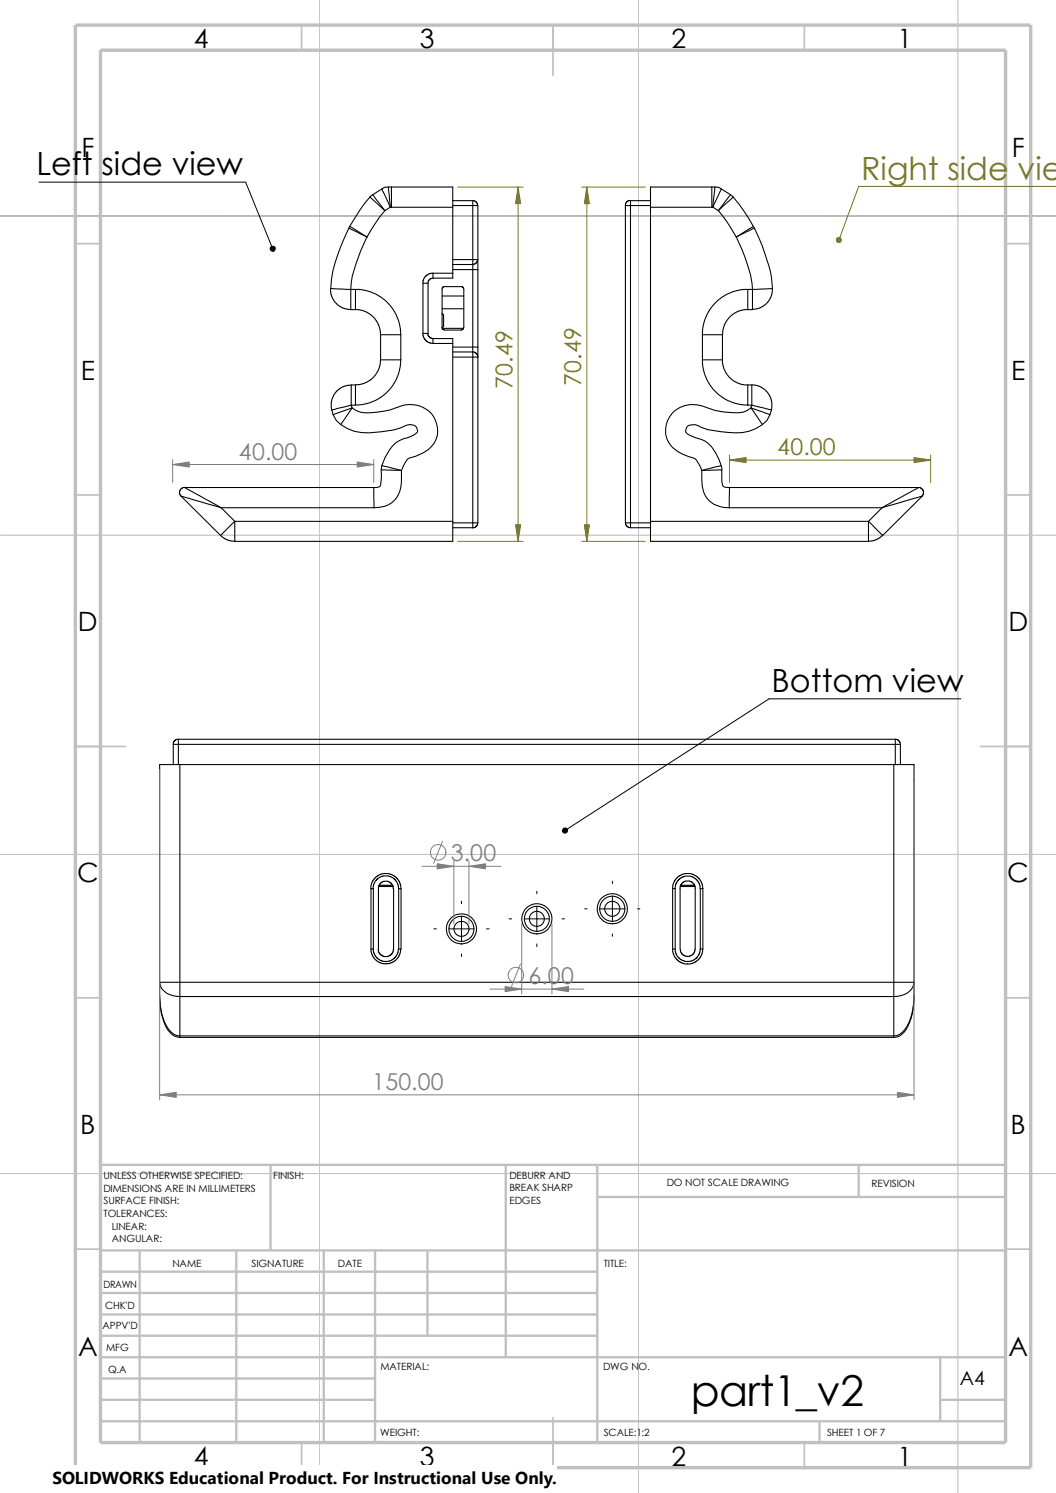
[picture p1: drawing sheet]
<svg xmlns="http://www.w3.org/2000/svg" width="210mm" height="297mm" viewBox="0 0 210 297" stroke-linecap="round" stroke-linejoin="round" font-family="sans-serif">
<path d="M63.5 0v297M127 0v297M190.5 0v297M0 43h210M0 106.5h210M0 170h210M0 233.5h210" fill="none" stroke="#e6e6db" stroke-width=".2"/>
<path d="M63.5 0v297M127 0v297M190.5 0v297M0 106.5h210M0 170h210M0 233.5h210" fill="none" stroke="#c0c0c0" stroke-width=".2"/>
<g fill="none" stroke="#808080" stroke-width=".2">
<path d="M0 43h210M34.3 91.4v4.6M34.3 92.4h40M74.3 91.4v4.6M31.7 153.1v65.7M181.8 153.1v65.7M83.9 172.3h15.7M88 167.3l-1.8 4.5M90.3 171.3v12.5M93.3 171.3v12.5M97.4 196.8h18.7M103.5 191.8l-1.8 4.4"/>
<path d="M103.8 183.8v13.9M109.8 183.8v13.9M31.7 217.8h150.1"/>
<circle cx="87.1" cy="169.5" r="1.56"/>
<circle cx="102.6" cy="194" r="1.56"/>
</g>
<g fill="none" stroke="#c0c0c0" stroke-width=".34">
<path d="M60 5v5M110 5v10M160 5v5M15 48.5h5M200 48.5h5M15 98.5h5M200 98.5h5M15 148.5h10M195 148.5h10M15 198.5h5M200 198.5h5M15 248.5h5"/>
<path d="M200 248.5h5M60 287v5M110 282v10M160 287v5"/>
</g>
<g fill="none" stroke="#c0c0c0" stroke-width=".47">
<path d="M53.8 231.7v17.1M100.6 231.7v38.3M118.8 231.7v55.3M118.8 238.1h81.2M170.8 231.7v6.4M200 231.7h-180v55.3M20 248.8h180M20 253h98.8M20 257.2h98.8M27.8 248.8v38.2M47 248.8v38.2M64.4 248.8v38.2"/>
<path d="M74.6 248.8v38.2M85 248.8v16.9M20 265.7h98.8M20 278.5h54.6M20 261.5h98.8M20 270h180M20 274.2h54.6M187 278.5h13M187 270v12.7M20 282.7h180M163 282.7v4.3"/>
</g>
<path d="M15 5h190v287h-190zM20 10h180v277h-180z" fill="none" stroke="#c0c0c0" stroke-width=".68" stroke-linecap="butt"/>
<g fill="none" stroke="#000" stroke-width=".21">
<path d="M73.6 39.2a37.1 37.1 0 0 0-4 5.8M73.6 39.2l2.9 2.7M74.1 38.7l2.4 3.2M74.1 38.7l-.5 .5M75.9 37.6l1.7 3.6M75.9 37.6l-1.8 1.1M77.2 37.2l-.7 .1-.6 .3M77.2 37.2h12.8v4M77.2 37.2l.4 4M77.9 37.2v4M90 39.9h4M94 39.9l.4 .1 .4 .3 .2 .6"/>
<path d="M94 39.9v1M125.4 39.9h-.4l-.3 .2-.3 .4v.4M129.4 39.9h-4v1M141.6 37.2v4M142.2 37.2l.7 .1 .6 .3M142.2 37.2h-12.8v4M142.2 37.2l-.4 4M143.5 37.6l-1.7 3.6M143.5 37.6l1.8 1.1M145.3 38.7l.5 .5M145.3 38.7l-2.4 3.2M145.8 39.2l-2.9 2.7"/>
<path d="M145.8 39.2a32.5 32.5 0 0 1 4 5.8M65.7 57.4l.3 1.6 .9 1.4 1.4 .9 1.5 .3M69.4 45.4l-1.6 3.6a25.9 25.9 0 0 0-2 8.4l4 .2M69.4 45.4l3.6 1.8M69.6 45l-.2 .4M69.6 45l3.4 2.2M69.8 57.6v4M69.8 57.6h.9M70.7 57.6l2.1 .2 2 .7 1.5 1 1.2 1.2 1 1.3 .8 1.8 .3 1.6 .1 1.2M70.7 57.6v4M73 47.2a34.6 34.6 0 0 0-3.2 9.1v1.3M76.5 41.9a33 33 0 0 0-3.5 5.3"/>
<path d="M77.6 41.2h.3M77.6 41.2l-1.1 .7M77.9 41.2h12.1M84.1 56.3h1M84.1 56.3v10M85.1 56.3v10h-1M86.1 54.4h-.7l-.7 .5-.5 .7-.1 .7M86.1 54.4v.9h3.9v-.9M86.1 54.4h3.9M86.1 55.4l-.7 .2-.2 .3-.1 .4M87.9 58.9h4.3M88.1 57.2l.1-.2h3.7l.3 .3v7.9l-.3 .4-3.5 .1-.5-.4v-8z"/>
<path d="M90 40.9h4M90 41.2v13.2M90 51.6h4M90 52.6h4M90 53.6h4M94 40.9v10.7M94 53.6v15.4M94 51.6h1M94 51.6v1M94 52.6v1M94 53.6h1M94 40.9h1"/>
<path d="M95 51.6l-.3 .8-.7 .2M95 40.9v10.7M95 53.6v15.4M95 51.6v2M124.4 40.9v63.1M124.4 40.9h1M125.4 40.9h4M125.4 40.9v63.1M129.4 41.2v62.5M129.4 41.2h12.2M141.8 41.2l1.1 .7M141.8 41.2h-.2"/>
<path d="M142.9 41.9a29.6 29.6 0 0 1 3.5 5.3M146.4 47.2a29.3 29.3 0 0 1 3.2 10.4M148.7 57.6v4M148.7 57.6l-2.1 .2-2.1 .7-1.5 1-1 1-1.1 1.5-.8 1.8-.4 1.6v1.2M148.7 57.6h.9M149.6 57.6v4h-.9M149.8 45l-3.4 2.2M149.8 45l.2 .4M150 45.4l-3.6 1.8M150 45.4a30.2 30.2 0 0 1 3.6 12M153.6 57.4l-4 .2M153.6 57.4l-.2 1.4-.7 1.3-.6 .6-1.1 .6-1.4 .3"/>
<path d="M69.8 61.6h.9M69.9 76.6l-1.6 .3-.9 .5-.6 .6-.5 .7-.4 1.1v1.3l.1 .5M70.7 61.6h.9l1 .3 .8 .5 .9 .8 1 1.4 .4 2M70.7 76.6h-.9v4M70.7 76.6v4h-.9M73.7 75.6h.1M75.6 71.6l-.2 1.6-.9 1.6-.8 .7-1.1 .7-1.9 .4M75.7 66.6v5M75.7 66.6h4v5M75.7 71.6h4M79.7 71.6l-.2 2.1-.8 2-1 1.5-1.1 1.2-1.4 1-1.8 .8-1.5 .3-1.2 .1M84.1 66.3l.1 .7 .6 .8 .6 .4 .7 .1"/>
<path d="M85.1 66.3l.2 .7 .8 .4M86.1 67.4v.9h3.9M86.1 67.4h3.9v.9M87.9 62.4l.3 .2v.2v2.1l-.3 .3M87.9 61.4h4.3M88 65.3h4.2M90 68.3v35.4M90 70h4M90 71h4M90 69h4M94 71v33M94 70v1"/>
<path d="M94 70l.4 .1 .4 .3 .2 .6M94 69v1M94 69h1M94 71h1M95 71v33M95 69v2M139.7 71.6h4M139.7 66.6h4v5M139.7 71.6v1.2l.4 1.5 .8 1.8 1.1 1.5 1 1 1.5 1 2.1 .7 2.1 .3M139.7 66.6v5M143.7 71.6l.2 1.7 .5 .9 .8 1 .9 .7 .9 .4 1.7 .3M148.7 76.6v4"/>
<path d="M148.7 61.6h-.9l-1 .3-1.7 1.2-1 1.5-.3 1.1-.1 .9M148.7 76.6h.8M149.5 76.6v4M149.5 76.6l1.4 .2 1.1 .6 .7 .7 .7 1.5v2M36 98.7l8 2.3M36 98.7l7.9 7.8M36.7 96.9l-.5 .2-.4 .5-.1 .7 .3 .4M66 81.6l.3 .9M66.3 82.5l.6 1.2 .9 .8M67.8 84.5a8.3 8.3 0 0 0 5.6 1.6l4.8-.5 1.3-.4a2.63 2.63 0 0 1 3.1-.4 1.06 1.06 0 0 1 .3 1.3 5.9 5.9 0 0 1-2.6 1.1 5 5 0 0 0-2.8 2.3l-.9 1.5-.7 1.6M69.8 80.6l.2 .6M69.8 80.6l-3.8 1"/>
<path d="M70 81.2a4.5 4.5 0 0 0 3.4 .9 19 19 0 0 0 6.9-1.5 5.3 5.3 0 0 1 6.4 6.8 6.6 6.6 0 0 1-5.1 3.7h-.2a4.3 4.3 0 0 0-1.6 2.5M70 81.2l-2.2 3.3M70 81.2l-3.7 1.3M74.3 97l.1 4M74.3 97h-37.6l7.3 4M75.8 93.5v2l-.2 1.2a1.28 1.28 0 0 1-1.3 .3M75.8 93.5l4 .1M75.9 92.6l-.1 .9M75.9 92.6l3.9 1M79.8 93.6a7.9 7.9 0 0 1-1.3 5.8 5.1 5.1 0 0 1-4.1 1.6M139.6 93.6a7.9 7.9 0 0 0 1.2 5.7 5.1 5.1 0 0 0 4.2 1.7M143.4 92.6l-3.8 1"/>
<path d="M143.4 92.6l.2 .9M143.6 93.5a6.2 6.2 0 0 0 .2 3.2l.4 .2 .9 .1M143.6 93.5l-4 .1M145.1 97l-.1 4M145.1 97h37.6M148.7 80.6h.8M149.4 81.2l3.7 1.3M149.4 81.2l2.2 3.3M149.4 81.2a4.4 4.4 0 0 1-3.8 .9 14.8 14.8 0 0 1-6-1.4 5.3 5.3 0 0 0-5.8 1.4 5.3 5.3 0 0 0-.9 5.8 7.8 7.8 0 0 0 5.3 3.3l1 1.6 .4 .8M149.5 80.6l-.1 .6M149.5 80.6l3.9 1M151.6 84.5a8.8 8.8 0 0 1-6.8 1.5 22.2 22.2 0 0 1-5.4-1 2.11 2.11 0 0 0-2.9 .1l-.1 .8a3.5 3.5 0 0 0 2.4 1.3 4.9 4.9 0 0 1 3.5 2.9l1.1 2.5"/>
<path d="M153.1 82.5l-.6 1.2-.9 .8M153.4 81.6l-.3 .9M182.7 97l-7.3 4M182.7 97l.5 .1 .4 .5v.7l-.3 .4M43.9 106.5l1.3 .9 1.5 .3M44 101h30.4M44 101l2.7 2.7M46.7 103.7l-2.8 2.8M46.7 103.7h43.3M46.7 103.7v4M90 105h4M90 104h4"/>
<path d="M90 103.7v4h-43.3M94 104h1M94 104v1M95 104l-.2 .6-.8 .4M124.4 104h1M124.4 104l.2 .6 .8 .4M125.4 104v1M125.4 105h4M125.4 104h4M129.4 103.7h43.3M129.4 103.7v4h43.3M145 101h30.4"/>
<path d="M172.7 103.7v4M175.4 101l8-2.3-7.8 7.8-2.9-2.8M175.4 101l-2.7 2.7M175.5 106.5l-.5 .4-.7 .5-1.6 .3M34.5 148.1v4M34.5 148.1h1M35.5 147.1v1M35.5 148.1v4M35.5 148.1h142.6M35.5 147.1h142.6M35.5 147.1h-.4l-.5 .3-.1 .7M35.8 152.1v43.3"/>
<path d="M35.8 152.1h142M35.8 152.1h-4.1v46M177.8 152.1h4v46M177.8 152.1v43.3M178.1 148.1v4M178.1 148.1h1M178.1 147.1v1M178.1 147.1h.3l.4 .3 .3 .7M179.1 148.1v4M181.8 155.1h.1M73.7 176.8l.2-1 .6-1 .8-.7 .9-.3 1.5 .1 1 .6 .8 1 .3 1.3M74.2 176.8l.1-.7 .5-1 .6-.5 .9-.4 1.1 .1 1 .5 .7 1 .2 1"/>
<path d="M74.3 176.8h-.5v12M74.3 176.8v12M75.4 176.2h2.8M75.4 176.4h2.8M75.4 176.1h2.7M78.2 176.8v-.4l-.3-.6-.8-.5-1.1 .1-.4 .4-.3 .6v12.4M78.3 176.8l-.1 12.3-.6 .9-.9 .3-.8-.2-.4-.4-.3-.9M79.3 176.8v12h.5v-12M79.3 176.8h.5M133.8 176.8l.1-1 .6-1 .8-.7 1-.3 1.5 .1 1 .6 .7 1 .3 1.3M133.8 176.8v12M133.8 176.8h.5"/>
<path d="M134.3 176.8v12M134.3 176.8l.1-.9 .5-.8 .6-.5 .8-.3h1.1l1 .6 .7 1 .2 .9M135.3 176.4h2.9M135.4 176.2h2.8M135.4 176.1h2.7M139.3 176.8h.5M139.3 176.8v12h.5M139.8 176.8v12M31.7 198.1a10.9 10.9 0 0 0 2.2 7.1 2.44 2.44 0 0 0 1.9 .9M31.7 198.1a11.3 11.3 0 0 0 2.1 7.3 2.52 2.52 0 0 0 2 1M35.8 195.4h-4a2.3 2.3 0 0 0 1.4 2.2 5.6 5.6 0 0 0 2.6 .6M35.8 195.4v2.8"/>
<path d="M35.8 198.2v7.9M35.8 195.4h142M35.8 198.2h142M73.8 188.8v.7l.3 .7 .7 .9 .8 .5 1.2 .2 1.3-.4 1-.8 .5-1.1 .1-.7M73.8 188.8h.5M74.3 188.8l.1 .9 .5 .8 .9 .6 1 .2 .8-.2 1-.6 .5-.8 .1-.9M133.8 188.8h.5M133.8 188.8l.1 1 .7 1.1 1.2 .7 1 .2 1.2-.3 1-.7 .6-1 .1-1M134.3 188.8l.1 .9 .5 .8 .9 .6 1 .2 .9-.2 .9-.6 .5-.8 .1-.9M135.3 188.8v.3l.3 .6 .8 .5 1.1-.1 .4-.4 .3-.6 .1-12.7-.5-.8-.7-.3h-.7l-.4 .1-.5 .5-.2 .5v12.4M177.8 195.4h3.9a2.44 2.44 0 0 1-1.9 2.5l-2 .3M177.8 195.4v2.8"/>
<path d="M177.8 198.2v7.9M181.8 198.1a9.9 9.9 0 0 1-2.6 7.5l-.9 .4-.5 .1M181.8 198.1a11.4 11.4 0 0 1-2 7.2 2.57 2.57 0 0 1-2 1.1M35.8 206.1v.3M35.8 206.4h142M35.8 206.1h142M177.8 206.1v.3"/>
<circle cx="91.8" cy="184.8" r="2.99"/>
<circle cx="91.8" cy="184.8" r="2.5"/>
<circle cx="91.8" cy="184.8" r="1.49"/>
<circle cx="106.8" cy="182.8" r="3"/>
<circle cx="106.8" cy="182.8" r="2.5"/>
<circle cx="106.8" cy="182.8" r="1.49"/>
<circle cx="121.8" cy="180.8" r="3"/>
<circle cx="121.8" cy="180.8" r="1.5"/>
<circle cx="121.8" cy="180.8" r="2.51"/>
</g>
<g fill="none" stroke="#000" stroke-width=".2">
<path d="M7.7 36.2h41.2l5.3 13.3M191.1 139h-38.1l-40.6 26.2M91.8 179.3v.5M106.8 177.3v.5M121.8 175.3v.5M121.8 178.3v5M86.3 184.8h.5M89.3 184.8h5M91.8 182.3v5M91.8 189.8v.5M96.8 184.8h.5M101.3 182.8h.5"/>
<path d="M104.3 182.8h5M106.8 180.3v5M106.8 187.8v.5M111.8 182.8h.5M116.3 180.8h.5M119.3 180.8h5M121.8 185.8v.5M126.8 180.8h.5"/>
</g>
<g fill="#000" stroke="#000" stroke-width=".2">
<path d="M53.9 49.1a.51 .51 0 0 1 .8 .1 .51 .51 0 0 1-.3 .8l-.2-.5 .2 .5a.52 .52 0 0 1-.6-.3 .52 .52 0 0 1 .1-.6z" fill-rule="evenodd"/>
<path d="M112.1 164.8a.5 .5 0 0 1 .7 .2 .5 .5 0 0 1-.2 .7 .5 .5 0 0 1-.7-.2l.5-.3-.5 .3v-.4z" fill-rule="evenodd"/>
</g>
<path d="M91 37.2h13.1M103 37.2v70.5M115.7 37.2h12.7M116.7 37.2v70.5M210.1 37.1h-39.3l-4 10.7M145.1 90.5v5.5M145.1 91.5h40M185.1 90.5v5.5M91 107.7h13.1M115.7 107.7h12.7" fill="none" stroke="#808000" stroke-width=".2"/>
<g fill="#808080" stroke="#808080" stroke-width=".2">
<path d="M34.3 92.4l3.3-.5v1z"/>
<path d="M71 91.9l3.3 .5-3.3 .5z"/>
<path d="M93.3 172.3l3.3-.5v1z"/>
<path d="M87 171.8l3.3 .5-3.3 .5z"/>
<path d="M31.7 217.8l3.4-.5v1z"/>
<path d="M178.5 217.3l3.3 .5-3.3 .5z"/>
<path d="M100.5 196.3l3.3 .5-3.3 .5z"/>
<path d="M109.8 196.8l3.3-.5v1z"/>
</g>
<g fill="#808000" stroke="#808000" stroke-width=".2">
<path d="M102.5 104.4h1l-.5 3.3z"/>
<path d="M103 37.2l.5 3.3h-1z"/>
<path d="M145.1 91.5l3.3-.5v1z"/>
<path d="M181.8 91l3.3 .5-3.3 .5z"/>
<path d="M116.2 104.4h1l-.5 3.3z"/>
<path d="M116.7 37.2l.5 3.3h-1z"/>
<path d="M166.5 47.4a.51 .51 0 0 1 .8 .2 .51 .51 0 0 1-.6 .6l.1-.4-.1 .4a.49 .49 0 0 1-.2-.8z" fill-rule="evenodd"/>
</g>
<path d="M10.4 291.5h100.4v5.5h-100.4z" fill="#fff"/>
<text font-size="8.5" x="137.4" y="279.7">part1_v2</text>
<g font-size="6.4">
<text x="7.2" y="34.9">Left side view</text>
<text x="153.5" y="137.7">Bottom view</text>
</g>
<text font-size="6.4" fill="#808000" x="171.3" y="35.8">Right side vie</text>
<g font-size="5.3">
<text x="38.5" y="9.6">4</text>
<text x="83.5" y="9.6">3</text>
<text x="133.5" y="9.6">2</text>
<text x="178.5" y="9.6">1</text>
<text x="16.2" y="31.3">F</text>
<text x="201.2" y="31.3">F</text>
<text x="16" y="75.6">E</text>
<text x="201.1" y="75.6">E</text>
<text x="15.5" y="125.6">D</text>
<text x="200.6" y="125.6">D</text>
<text x="15.3" y="175.6">C</text>
<text x="200.3" y="175.6">C</text>
<text x="16" y="225.6">B</text>
<text x="201" y="225.6">B</text>
<text x="15.5" y="269.8">A</text>
<text x="200.5" y="269.8">A</text>
<text x="38.5" y="291.6">4</text>
<text x="83.5" y="291.6">3</text>
<text x="133.5" y="291.6">2</text>
<text x="178.5" y="291.6">1</text>
</g>
<g font-size="4.6" fill="#808000">
<text x="101.9" y="77.4" transform="rotate(-90 101.9 77.4)">70.49</text>
<text x="115.6" y="76.8" transform="rotate(-90 115.6 76.8)">70.49</text>
<text x="154.6" y="90.6">40.00</text>
</g>
<g font-size="4.6" fill="#808080">
<text x="47.5" y="91.5">40.00</text>
<text x="89.7" y="171.4">3.00</text>
<text x="105.1" y="195.8">6.00</text>
<text x="74" y="216.9">150.00</text>
</g>
<text font-size="3.9" x="190.9" y="275.5">A4</text>
<text font-size="3.4" x="10.4" y="295.2">SOLIDWORKS Educational Product. For Instructional Use Only.</text>
<g font-size="2">
<text x="20.6" y="234.6">UNLESS OTHERWISE SPECIFIED:</text>
<text x="20.6" y="237.1">DIMENSIONS ARE IN MILLIMETERS</text>
<text x="20.6" y="239.6">SURFACE FINISH:</text>
<text x="54.4" y="234.6">FINISH:</text>
<text x="101.3" y="239.5">EDGES</text>
<text x="101.3" y="234.5">DEBURR AND</text>
<text x="101.3" y="237">BREAK SHARP</text>
<text x="132.6" y="236">DO NOT SCALE DRAWING</text>
<text x="173.3" y="236.2">REVISION</text>
<text x="20.6" y="242.1">TOLERANCES:</text>
<text x="22.2" y="244.6">LINEAR:</text>
<text x="22.2" y="247.1">ANGULAR:</text>
<text x="50" y="252">SIGNATURE</text>
<text x="67.2" y="252">DATE</text>
<text x="120.1" y="252">TITLE:</text>
<text x="20.6" y="256.2">DRAWN</text>
<text x="34.3" y="252.1">NAME</text>
<text x="20.9" y="260.4">CHK'D</text>
<text x="20.4" y="264.5">APPV'D</text>
<text x="21.1" y="268.8">MFG</text>
<text x="21.5" y="273.1">Q.A</text>
<text x="75.6" y="272.5">MATERIAL:</text>
<text x="119.9" y="272.5">DWG NO.</text>
<text x="75.6" y="285.6">WEIGHT:</text>
<text x="120.1" y="285.6">SCALE:1:2</text>
<text x="164.5" y="285.6">SHEET 1 OF 7</text>
</g>
</svg>
